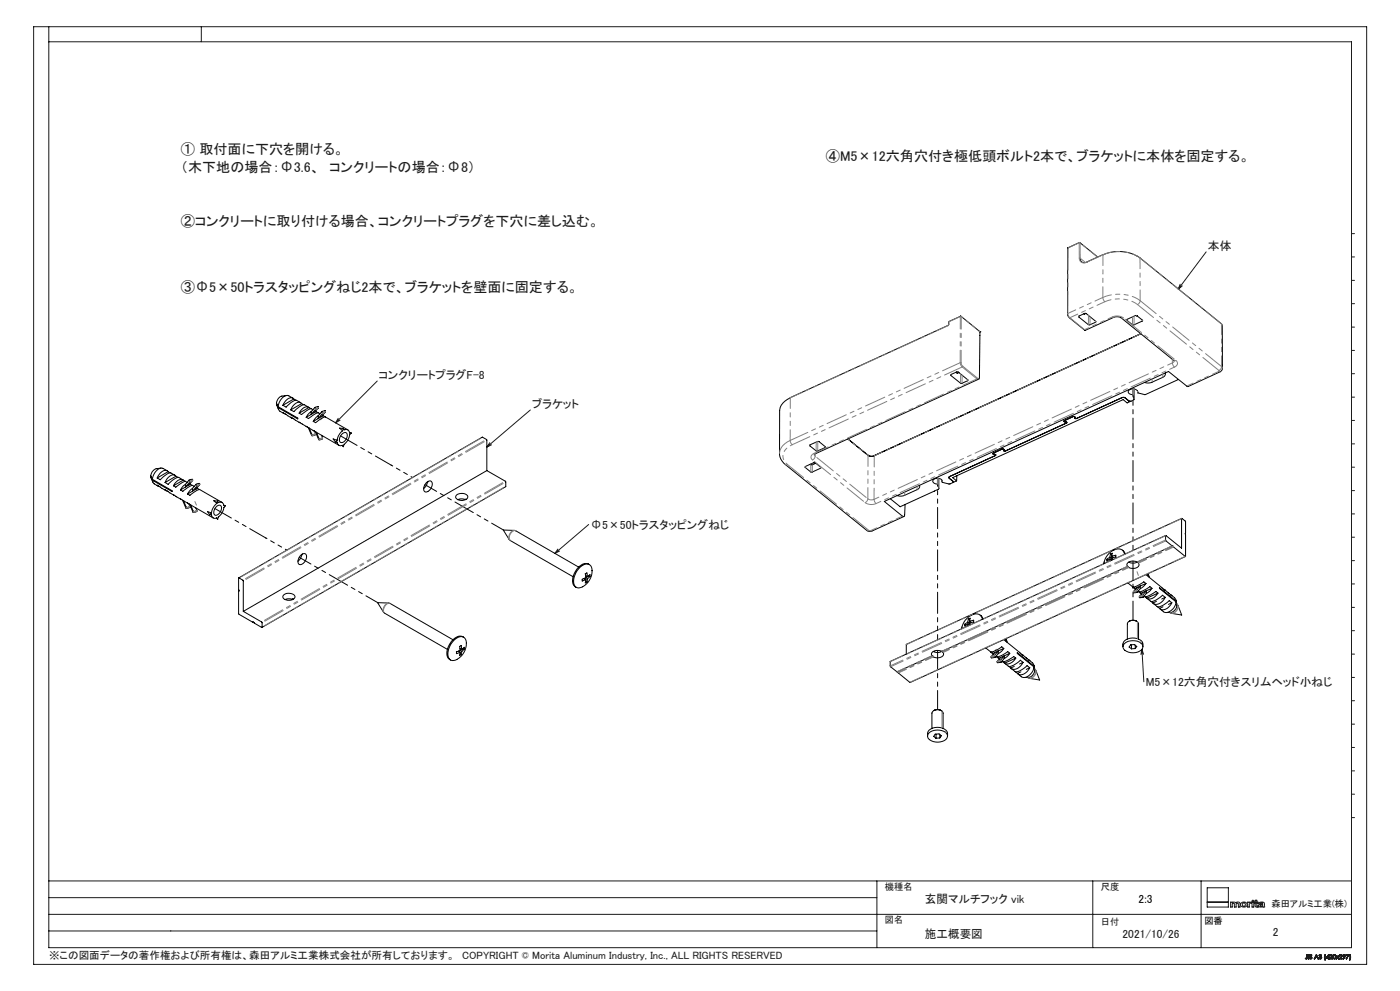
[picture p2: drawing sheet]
<svg xmlns="http://www.w3.org/2000/svg" width="420mm" height="297mm" viewBox="0 0 420 297" stroke-linecap="round" stroke-linejoin="round" font-family="sans-serif">
<g fill="none" stroke="#191924" stroke-width=".3">
<path d="M10.1 8h399.9v281h-399.9zM14.6 8v276h390.8v-271.5h-390.8M60.4 8v4.5M361.8 75.5l-8.3 11.1M405.4 70h1M405.4 77h1M354 85.2l-.5 1.4M354.7 85.7l-1.2 .9M405.4 84h1M405.4 91h1M405.4 98h1M113.2 114.2l-12.5 12.5"/>
<path d="M405.4 105h1M405.4 112h1M405.4 119h1M101.5 125.4l-.8 1.3M102 125.9l-1.3 .8M146.9 132.7l-.9 1.3M147.5 133.3l-1.5 .7M159.1 122.9l-13.1 11.1M405.4 126h1M405.4 133h1M176.6 157.2l-10.1 8.6M405.4 140h1"/>
<path d="M405.4 147h1M405.4 154h1M167.4 164.6l-.9 1.2M167.9 165.2l-1.4 .6M405.4 161h1M405.4 168h1M405.4 175h1M342.6 194.6l.5 9.7M342.6 194.6l.5 1.5M342.6 194.6l-.3 1.5M405.4 182h1M405.4 189h1"/>
<path d="M405.4 196h1M405.4 203h1M405.4 210h1M405.4 217h1M405.4 224h1M405.4 231h1M405.4 238h1M405.4 245h1M14.6 279h248.5M14.6 274h390.8M14.6 269h248.5M14.6 264h390.8"/>
<path d="M263.1 264v20M327.8 264v20M360.3 264v20M362.2 270.4h6.3M362.2 266.1h6.3v5.7h-6.3zM369.2 270.4h.5v.1l.5-.2 .5 .3a.75 .75 0 0 1 1.3 .2v1h-.5v-.9a.34 .34 0 0 0-.4-.3 .34 .34 0 0 0-.3 .4v.8h-.5v-.9a.32 .32 0 0 0-.3-.3 .32 .32 0 0 0-.3 .4v.8h-.5zM372.4 270.6a.94 .94 0 0 1 1.2-.2 .94 .94 0 0 1 .3 1.2 .94 .94 0 0 1-1.2 .3 .94 .94 0 0 1-.3-1.3zM374.3 270.4h.5v.1l.7-.2v.3l-.7 .3v.9h-.5zM375.6 270.4h.5v1.4h-.5zM376.6 269.8h.4v.6h.4v.2h-.4v.9l.4 .1v.3l-.8-.2v-1.1h-.3v-.2h.3zM377.7 270.6a.96 .96 0 0 1 1.1-.2 .96 .96 0 0 1 .5 1.1l.1 .3-.6-.1a.69 .69 0 0 1-.8 .2 .69 .69 0 0 1-.4-.7l.3-.2a.65 .65 0 0 0 .9-.4l-1.2 .2zM378 271.3l.8-.2a.44 .44 0 0 1-.3 .5 .44 .44 0 0 1-.5-.2z"/>
<path d="M391.7 287.2l-.1 .1M392.1 286.9l-.2 .4-.2-.1M392.1 286.9l-.1 .4-.3-.1M392.1 286.9v-.8l.1 .8M392.2 286.9v.4h-.6M392.2 286.9l-.2 .5-.4-.1M392.5 286.1l.2 1.3zM392.9 287.1h-.1M393.5 286.4l-.4-.1 .5 .9-.4 .2-.4-.3M393.5 286.4l-.4-.2 .1 .4a.41 .41 0 0 1 .3 .6 .41 .41 0 0 1-.7-.1M393.6 286.3l-.5-.2-.2 .2 .6 .8-.4 .2-.2-.2M393.6 286.3l-.6-.1-.1 .3 .6 .6-.3 .2-.3-.2"/>
<path d="M393.6 286.3l-.1 .1M394.9 286.1l.6 1.3-.3-.5h-.6l-.3 .5zM394.9 286.4l.2 .4h-.4zM395.6 287h.2M395.7 286.4l.5-.3 .3 .8-.4 .5-.4-.1-.1-.3M395.7 286.4l.3-.3a.32 .32 0 0 1 .4 .1 .32 .32 0 0 1-.1 .5 .42 .42 0 0 1 0 .7 .42 .42 0 0 1-.7-.4M395.7 286.4h.1M395.8 286.4l.3-.2 .2 .1-.3 .3M395.8 286.4l.2-.2 .3 .1-.3 .3M396 286.7l.3 .1v.4l-.3 .1-.2-.3M396 286.7h.1a.3 .3 0 0 1 .3 .4 .3 .3 0 0 1-.3 .2 .3 .3 0 0 1-.3-.3M396 286.6v.1"/>
<path d="M397.5 287.7h.1M397.5 286.1l-.2 .7 .2 .9M397.5 286.1l-.2 .6 .2 1M397.5 286.1h.2M397.7 286.1l-.2 .6 .1 1M398.5 286.4v.5h-.4zM398.6 286.1h.1M398.6 286.1l.1 1-.2 .3v-.3h-.7zM398.9 286.5l.2-.4 .5 .1 .1 .3-.2 .4M398.9 286.5a.42 .42 0 0 1 .6-.3 .42 .42 0 0 1 0 .7M398.9 286.5h.1M399 286.5l.2-.3h.3l.1 .3-.3 .3"/>
<path d="M399 286.5a.3 .3 0 0 1 .4-.3 .3 .3 0 0 1 .1 .5l-.2 .1M399.3 286.8l-.4 .6h.8l-.6-.1 .4-.4M400 286.2h.6v1.1a.61 .61 0 0 1-.8-.3 .61 .61 0 0 1 .2-.8zM401.8 286.5l.2-.4 .5 .1 .1 .3-.2 .4M401.8 286.5a.43 .43 0 0 1 .6-.4 .43 .43 0 0 1 0 .8M401.8 286.5h.1M401.9 286.5l.2-.3h.3l.1 .3-.3 .3M401.9 286.5a.29 .29 0 0 1 .4-.3 .29 .29 0 0 1 .1 .5l-.2 .1M402.2 286.8l-.5 .6M402.4 286.9l-.4 .4 .6 .1h-1.1l-.3-.4-.4 .4 .4-.5-.4-.4 .4 .3 .5-.3-.4 .4 .4 .5M403 286.3h.4v.4h-.4zM403.3 286.8l-.5-.3 .4-.4 .4 .2-.1 .5"/>
<path d="M403.3 286.8a.39 .39 0 0 1-.4-.5 .39 .39 0 0 1 .6-.2 .39 .39 0 0 1 0 .6v.1M403.3 286.8l-.3 .6 .5-.6M403.9 286.1h.8l-.7 1.3 .5-1.2zM404.8 287.7h.2M404.9 286.1l.1 1-.2 .6M404.9 286.1h.1M405 286.1l.2 1.1-.2 .5M405 286.1l.2 1-.2 .6"/>
<circle cx="373.2" cy="271.1" r=".5"/>
<circle cx="375.9" cy="270" r=".24"/>
<circle cx="400.3" cy="286.8" r=".46"/>
</g>
<path d="M96.2 125.8l.5-.5M58.5 150.3l.4 1.1M341.5 172.5l-.4-1.2M298.9 194.6l-.4 .5" fill="none" stroke="#808080" stroke-width=".3" stroke-dasharray="30.5 1.3 1.3 1.3"/>
<g fill="none" stroke="#000" stroke-width=".3">
<path d="M320.3 74.3v19.9l.5 1 4.6 3.8M320.3 74.3l3.6-1.6 5.4 4.3M320.3 74.3h.1M324.1 77.4a1.31 1.31 0 0 0 .7 1.2 1.31 1.31 0 0 0 1.4-.1M341.1 76.8a11.7 11.7 0 0 0-10.1-.5l-4.9 2.2M341.2 76.8l25.3 20.3 .2 13.3-.4 .8-9.9 4.6-5.8-4.5-85.3 39 5.4 4.4a.39 .39 0 0 0 .5 .1 .39 .39 0 0 0 .2-.5l.1-3.1M288.2 94.8l-3.5 1.6-.3 1.1-47.3 21.7M288.2 94.8l.2 .1M288.2 94.8l-.1 .1M288.3 94.8l5.7 4.6M294 99.4l-.2 13.8-.2 .4h-.5M294 99.4h.1"/>
<path d="M323.7 94.7l2.1-.8 3 2.5-2.2 1-3-2.4zM325.4 98.8l.1 .2 8.8-4h1.6l16.2 13.1M325.8 93.9l-.6 .1M338.1 95.7l2.8-1.2 1.9 1.7-2.9 1.2-1.8-1.4zM341.1 94.7l-.1 .2 .2-.1M86 118.5l-1.4 .2a2.38 2.38 0 0 0-1.7 2.1l.5 1.1M87.8 119.3l-1.2-.7a2.68 2.68 0 0 0-3 2.3l-.2 1M88.1 119.6a1.77 1.77 0 0 0-2.7 .9l-.5 1M88.1 119.6l.6 .3M88.1 119.6l-3.2 1.9M237.1 119.2a4.8 4.8 0 0 0-3.2 3.9v13.2a4.4 4.4 0 0 0 1.7 2.9l24.8 20h1.1l9.7-4.4M237.1 119.2h.1"/>
<path d="M285.3 112.3l2.1-.9 3 2.6-2.1 .9-3-2.4zM286.8 111.6l.4 .3 .5-.2M293.6 113.6l-49.3 22.7M340.3 116.6v3.1M341.3 117.2v.4M342.2 100l-79.9 36.6M342.3 100l-80 36.6M349.5 111.8v.7l-.7 .6-3.5 1.6-1.9-.1M352.1 108.1l.1 .1M352.1 108v.1M353.5 113.7l-10 4.6-2.2-.7a1.45 1.45 0 0 0-1.4-1.1 1.45 1.45 0 0 0-1.4 1 1.34 1.34 0 0 0 1.4 .8l.4 1.4-1.1 .6M82.9 121.1l.7 1.6"/>
<path d="M82.9 121.1l.5 1.1M83 121l-.1 .1M83.4 122.2l.5 1 1.3 .7M83.4 121.9l5.9 3.4v.3l-5.9-3.4M85.5 124l-.6-.4 2.6 1.7M87.9 125.4l-.7-.4 2.7 1.6M90 126.7l-.3-.2 2.3 1.4M90.2 120.7l-1.2-.7a4.4 4.4 0 0 0-3.2 2l-.9-.5M90.5 121a1.47 1.47 0 0 0-2.4 .4l-.9 1.4M90.5 121l.6 .3M90.5 121l-3.3 1.8M92.1 127.9l-.2-.1 2.2 1.3"/>
<path d="M92.5 128.1l1.2 2.5 .1-.1-1.1-2.2M92.5 122l-1.2-.7a5.3 5.3 0 0 0-3.1 2.1l-1-.6M92.7 122.1a2.05 2.05 0 0 0-2.7 1.3l-.3 .4M92.7 122.1l.6 .4M92.7 122.1l-3 1.7M93.3 123.4l-1 .9-.4 .8M93.3 123.4v.8M93.3 124.2l-1.4 .9M93.9 122.8a1.6 1.6 0 0 0-2.2 .5l-1.2 .9-.8-.4M94 126.3l.7 .4 1.9-1.4 1-.3 6.8 3.8M94.3 129.2l-.3-.2 7.7 4.5M94.3 123.6l-1 .6"/>
<path d="M94.3 129.2l.4 1.1-1.1 .3M94.4 122.2l1-.3 .1 .3M94.4 122.2l.3 .5-1.4 1.5M94.4 122.2l-1.1 1.2M94.6 129.3l1 2.4 .2 .1-.9-2.3M94.7 123.2l.1 .2M94.7 123.2v.1M94.8 123.4l.6 .3M94.8 123.4l-.5 .2M95.5 124.6l-.7 .5-.8 1.2M95.5 122.2h.1M95.5 124.6v.8"/>
<path d="M95.5 125.4l-1.5 .9M95.5 122.2l-1.2 1.4M95.5 122v.2M96 124a1.69 1.69 0 0 0-2.2 .5l-1.2 .9-.7-.3M96.4 124.9l-.9 .5M96.4 130.5l.4 .9M96.5 123.4l1.1-.3v.3M96.5 123.4l.3 .5-1.3 1.5M96.5 123.4l-1 1.2M96.7 131.5l-1 .3M96.8 131.4l-.1 .1M96.8 124.5l.1 .1"/>
<path d="M96.9 124.6l.6 .3M96.9 124.6l-.5 .3M97.6 123.4l-1.2 1.5M97.6 123.3v.1M100.6 132.5h.5a1.08 1.08 0 0 0 1.7 1l.2 .4M101.1 131.9l-1.2-.4 .7 1M101.1 131.9l-.5 .6M102.6 130.1a.89 .89 0 0 1 1.3-.4 .89 .89 0 0 1 .2 1.3 1.56 1.56 0 0 1-2.1 1.4v-1.3zM102.7 133.5l.3 .4M102.8 129.1a4.4 4.4 0 0 0-1.7 2.8M103 128.4l.2 .4a1.09 1.09 0 0 1 1.7 1h.5M103 128.4l-1.2-.1 1 .8"/>
<path d="M103 128.4l-.2 .7M104.8 129.6l.6 .2M105.4 129.8l-.5 .5a4.2 4.2 0 0 1-1.7 2.9l-.2 .7M241.5 139.9l2.9-1.3 1.9 1.7-2.8 1.2zM242.9 133.4l2.7-1.1 2.1 1.7-2.8 1.2zM244.4 138.6l.3 .3M244.7 138.9l-1.1 .4-.5-.2M244.7 138.8v.1M254.4 131.5l6 5M260.4 136.5l.9 .3 1-.2M260.4 136.5l1 .3 .9-.2M339.2 120.3l-.5-.1-1.3-1.1h-.7l-13.9 6.3a.35 .35 0 0 1-.4-.1 .35 .35 0 0 1 0-.4l-.5-.1-2.7 1.4 .2 .2h.5v.4l-18.3 8.4-.5-.2a.3 .3 0 0 0 0-.4 .3 .3 0 0 0-.5 0l-2.7 1.3 .1 .2 .7 .1v.3l-13.9 6.3-.1 .5 1.3 1.1-.1 .2"/>
<path d="M339.2 120.3l-1.1 .5-1.2-1-51.1 23.4 1.2 .9M45.2 142.9l.7 1.6M45.2 142.9l.5 1M45.3 142.8l-.1 .1M45.7 143.9l.4 1 1.3 .8M45.7 143.6l5.9 3.5v.2l-5.9-3.4M47.8 145.8l-.6-.4 2.6 1.7M48.3 140.3l-1.5 .2a2.51 2.51 0 0 0-1.6 2.1l.5 1M50.1 141.1l-1.2-.7a2.68 2.68 0 0 0-3 2.3l-.2 .9M50.2 147.2l-.7-.4 2.7 1.6M50.4 141.4a1.77 1.77 0 0 0-2.7 .9l-.5 1M50.4 141.4l.6 .3"/>
<path d="M50.4 141.4l-3.2 1.9M52.3 148.5l-.3-.2 2.3 1.3M52.5 142.4l-1.2-.7a4.8 4.8 0 0 0-3.2 2.1l-.9-.5M52.8 142.7a1.47 1.47 0 0 0-2.4 .5l-.9 1.4M52.8 142.7l.6 .3M52.8 142.7l-3.3 1.9M54.4 149.7l-.2-.2 2.2 1.4M54.8 149.9l1.2 2.5 .1-.2-1.1-2.1M54.8 143.8l-1.2-.7a5.2 5.2 0 0 0-3.2 2.1l-.9-.6M55 143.9a2.05 2.05 0 0 0-2.7 1.2l-.3 .5M55 143.9l.6 .3M55 143.9l-3 1.7"/>
<path d="M55.6 145.2l-.6 .4-.8 1.2M55.6 145.2v.8M55.6 146l-1.4 .8M56.2 144.6a1.6 1.6 0 0 0-2.3 .5l-1.2 .9-.7-.4M56.3 148.1l.7 .3 1.9-1.3 1-.4 6.7 3.9M56.6 151l-.3-.2 7.7 4.4M56.6 145.4l-1 .6M56.6 151l.3 1-1 .4M56.7 143.9l.9-.3 .1 .3M56.7 143.9l.2 .6-1.3 1.5M56.7 143.9l-1.1 1.3M56.9 151.1l1 2.4 .2 .1-.9-2.3"/>
<path d="M57 145l.1 .1M57.1 145.1l.6 .4M57.1 145.1l-.5 .3M57.7 146.4l-.6 .5-.8 1.2M57.7 144h.1M57.7 146.4v.8M57.7 147.2l-1.4 .9M57.8 145.5l-1.4 .5-1.5 1.2-.7-.4M57.8 144l-1.2 1.4M57.8 145.5l.5 .3M57.8 143.8v.2M58.7 146.6l-1 .6"/>
<path d="M58.7 152.2l.4 1.1-1.1 .3M58.8 145.2l1-.3 .1 .3M58.8 145.2l.3 .5-1.4 1.5M58.8 145.2l-1.1 1.2M59.1 146.3l.1 .1M59.2 146.4l.6 .3M59.2 146.4l-.5 .2M59.9 145.2l-1.2 1.4M59.9 145v.2M62.9 154.3h.5a1.08 1.08 0 0 0 1.7 .9l.2 .4M63.4 153.7l-1.2-.4 .7 1M63.4 153.7l-.5 .6"/>
<path d="M64.9 155.3l.4 .3M65.1 150.9a4.3 4.3 0 0 0-1.7 2.8M65.1 151.7a.83 .83 0 0 1 1.1-.2 .83 .83 0 0 1 .2 1.1 2.04 2.04 0 0 1-1.9 1.8 1.82 1.82 0 0 1 .6-2.7zM65.3 150.2l.2 .4a1.07 1.07 0 0 1 1.7 .9h.5M65.3 150.2l-1.2-.1 1 .8M65.3 150.2l-.2 .7M67.1 151.4l.6 .1M67.7 151.5l-.5 .6a4.2 4.2 0 0 1-1.7 2.8l-.2 .7M128.1 144.5a.95 .95 0 0 1 1.3-.2 .95 .95 0 0 1 .2 1.3 1.83 1.83 0 0 1-2.3 1.6 2.3 2.3 0 0 1 .8-2.7zM128.4 144.3l-.7 1.5-.6 .6M136.9 148.4a2.44 2.44 0 0 1 3.4 .3 1.72 1.72 0 0 1-2.5 1.2l-.7-.3a.71 .71 0 0 1-.2-1.2zM139.7 149.7l-1.5-.2-.9 .3"/>
<path d="M139.7 149.6h.1M139.7 149.6v.1M146 141v-9.2l-1.3-.8-73.1 42.2M146 141l5.6 3.2 .1 1.7-73.1 42.1M146 141l-73 42.2M154.7 159.1l-3.7-.2 2.1 3.1M154.8 159.1l18.8 10.9M275.8 145.5l.1 .4-.5 .7-4 1.8-1.1 .3-1.2-.2M281.6 143.4v3.1M282.6 144.4l2.1 .7 1.2-.5M282.6 144.4a1.52 1.52 0 0 0-1.2-1.1 1.52 1.52 0 0 0-1.5 .7 1.32 1.32 0 0 0 1.4 1.1l.3 1.5-11.5 5.3-3-2.4M282.6 144v.5"/>
<path d="M287 144.1l-1.1 .5M287.1 142.6l-.1 1.5M354.5 155.4l1.2 .9-.1 10.5-5.9-4.8 .1-1.5 4.7 3.8zM354.5 155.4l-82.6 37.7v2.9M71.6 173.2l1.4 .9v9.1l5.5 3.2 .1 1.7-7-4.2zM85.1 178.3a2.44 2.44 0 0 1 3.4 .4 1.97 1.97 0 0 1-3.3 .8l-.4-.7zM87.8 179.6l-1.4-.1-.9 .2M87.8 179.6h.2M87.8 179.6h.1M90.3 166.3a.95 .95 0 0 1 1.4-.3 .95 .95 0 0 1 .2 1.4 1.88 1.88 0 0 1-2.3 1.6 2.34 2.34 0 0 1 .7-2.7zM90.7 166l-.7 1.5-.6 .7M153.1 162l18.8 10.9"/>
<path d="M173.8 170.2a2.24 2.24 0 0 1 3.5-.5 5 5 0 0 1-3.8 6.5 2.03 2.03 0 0 1-1.3-2.8l.6-1.7zM175.2 173.4l.6 .3M175.5 173.2v.4M175.7 172.6l.5 .3M175.7 174.2l.4 .2M175.8 173.1l-.6 .3a.42 .42 0 0 0-.5 .2 .42 .42 0 0 0 .1 .5l1-.4M175.8 173.7l-.2 1 .5-.3M175.8 173.1l.4 .3M176 172.7l-.2 .2M176.2 172.9l-.1-1.2-.2 .1a.42 .42 0 0 0-.4 .3 .42 .42 0 0 0 .2 .5l.1 .5M176.2 173.4l-.1 1M176.6 172.6l.4 .2"/>
<path d="M176.8 169.2a2.33 2.33 0 0 0-3.2 .8 4.9 4.9 0 0 0-1.4 5.5l.7 .5M177 172.8l-.8 .6M177 172.8v-.6l-.8 .7M332.1 167.6l.3 .3M333 167l-.9 .6M333 167.5l-.9 .6v-.5M333 167.5l.1 .6M333 167.5l.4 .4M333 167l.6 .4M333.1 166l.6-.2-.2 1M333.1 166l-.1 1M333.1 166l.5 .4"/>
<path d="M333.5 166.8l1.3-.4v.2a.42 .42 0 0 1-.2 .5 .42 .42 0 0 1-.5 0 .48 .48 0 0 0-.6 .1 .48 .48 0 0 0 .1 .6M333.5 166.8l.5 .3M333.6 167.5l-.4 .2M333.6 166.8v.4M336.7 164.9l.8 1.1M337.4 166.1a1.97 1.97 0 0 0-3.2-1.3 5.5 5.5 0 0 0-3.1 4.2M338.3 169.8l-55.7 25.4M338.3 174.7l2.4 1.8-.3-.1M338.6 168.5a4 4 0 0 0 2.8 0l.1 .1a1.25 1.25 0 0 1-.3 1.4 2.22 2.22 0 0 1-2.7-.1l-.2-.1M340 177.3l.1 .4 1.1-.3M340 177.3v.2M341 176.1l-1 1.2"/>
<path d="M341 176.1l-.6 .3M341.5 177.2l1 .8-.3-.2 .6-.3M341.8 178.8h.1M341.8 178.8v.2M341.9 178.9v.2l1.1-.2M342.1 175.6l-1.1 1.3 .2 .5M342.1 175.6v.8M342.1 176.4l-.9 1M342.1 175.6l-1.1 .5M342.8 177.5l-1 1.3M343.3 178.6l1.8 1.6a3.9 3.9 0 0 0 3.3-1.5l.4-.3 .8 .6M343.8 174.9l-.8 .9-.9 .6"/>
<path d="M343.8 174.9l-.7-.5-.8 .5a4.1 4.1 0 0 1-2.5 1l.6 .5M343.8 172.2l5.8 4.7-.4-.3M343.8 174.9l-1.7 .7M343.9 177.1l-1.1 1.3 .2 .5M343.9 177.1v.8M343.9 177.9l-.9 1M343.9 177.1l-1.1 .4M344.3 172l.3 .9M344.4 171.9l.4 1.2M345.6 176.3l-.6-.5-2.1 1.3-1.3 .2M345.6 176.3l-.8 .9-.9 .7M345.6 176.3l-1.7 .8"/>
<path d="M347.4 177.8l-.6-.5-.9 .5a3.7 3.7 0 0 1-2.5 1l.6 .5M347.4 177.8a2.63 2.63 0 0 1-3.4 1.5M347.4 177.8l-3.4 1.5M349.4 176.7l2.1 1.8-.3-.2M349.6 179a3 3 0 0 1-3.4 2l-.3-.3M349.6 179l-1.1 .5M349.7 160.5l-82.6 37.7v1.4l2 1.8 10.6-4.8M351.4 178.4a2.6 2.6 0 0 1 1.4 1.8M351.7 163.6l-10.5 4.8a2.57 2.57 0 0 0-3.1 .7l.2 .7M352.8 179.9l.3 1.4M355.6 166.8l-82.5 37.7-3.9-3.2M117 180.9l-3.7-.3 2 3.1 18.9 10.9"/>
<path d="M117.1 180.9l18.8 10.8M136.1 191.9a2.2 2.2 0 0 1 3.5-.4 5 5 0 0 1-3.9 6.5 2.01 2.01 0 0 1-1.3-2.8l.6-1.7zM137.5 195.2l.5 .3M137.8 195v.3M138 194.3l.5 .4M138 196l.4 .2M138 194.9l-1.1 .5v.3a.39 .39 0 0 0 .4 .2 .39 .39 0 0 0 .4-.3l.3-.1M138 195.5l-.1 1 .5-.3M138 194.9l.5 .3M138.3 194.5l-.3 .2M138.5 194.7l-.1-1.2-.5 .2 .1 1.2M138.5 195.2l-.1 1"/>
<path d="M138.9 194.3l.4 .3M139.1 191a2.33 2.33 0 0 0-3.2 .8 5 5 0 0 0-1.4 5.5l.6 .5M139.3 194.6l-.8 .6M139.3 194.6v-.6l-.8 .7M282.6 195.2a2.57 2.57 0 0 0-3.2 .7l.3 .7M282.6 195.2l-1.5 .4-1.1-.3M282.6 195.2l.2 .2a1.02 1.02 0 0 1-.7 1.6l-1.6 .1-.8-.5M289.5 187.1l.3 .3M290.4 186.5l-.9 .6M290.4 187l-.9 .6v-.5M290.4 187v.6M290.4 187l.4 .4"/>
<path d="M290.4 186.5l.5 .4M290.5 185.5l.5-.2-.1 .9M290.5 185.5l-.1 1M290.5 185.5l.4 .4M290.9 186.2l.4-.1a.41 .41 0 0 1 .4-.3 .41 .41 0 0 1 .4 .3v.3l-.5 .1a.62 .62 0 0 0-.7 .8M290.9 187l-.4 .1M290.9 186.2l.5 .4M291 186.3v.4M294.1 184.4l.8 1.1M294.7 185.6a1.97 1.97 0 0 0-3.2-1.3 5.3 5.3 0 0 0-3 4.2M295.7 194.2l2.3 1.8M297.4 196.8v.3"/>
<path d="M297.4 196.8v.4l1.2-.3M297.8 195.9l.3 .1M298.3 196.5l.3 .4M298.4 196.4h.1M298.4 195.6l-1 1.2M298.4 195.6l-.6 .3M298.8 196.7l1.1 .7-.3-.1M299.2 198.3v.2M299.5 195.1v.8M299.5 195.9l-.9 1M299.5 195.1l-1.1 1.3M299.5 195.1l-1.1 .5"/>
<path d="M300.2 197l-1 1.5 1.2-.1M300.2 197l-.6 .3M300.6 198.1l1.9 1.6a4.4 4.4 0 0 0 3.6-1.8l.8 .6M301.1 194.3l-.6-.5-2 1.3-1.3 .3 .6 .5M301.1 194.3l-.7 1-.9 .6M301.1 191.7l7.8 6.3-.4-.3M301.1 194.3l-1.6 .8M301.3 196.6l-1.2 1.3 .3 .5M301.3 196.6v.7M301.3 197.3l-.9 1.1M301.3 196.6l-1.1 .4M301.6 191.4l.3 1"/>
<path d="M301.8 191.4l.4 1.1M302.6 199.7l.6 .5M302.9 195.8l-.9 1.1-.7 .4M302.9 195.8l-.6-.5-1.6 1.1-1.1 .4h-.6l.6 .5M302.9 195.8l-1.6 .8M304.3 199.7l-1.1 .5M304.7 197.2l-.6-.4-1.6 1-1.7 .5 .6 .5M304.7 197.2a2.61 2.61 0 0 1-3.3 1.6M304.7 197.2l-3.3 1.6M306.6 196.1l.3 .3M306.9 198.5l-.3 .6a2.38 2.38 0 0 1-3.4 1.1M306.9 198.5l-1 .5"/>
<path d="M308.8 197.8a2.36 2.36 0 0 1 1.4 1.8M310.2 199.4l.2 1.4M310.2 199.9a3.3 3.3 0 0 1-3.6 3l-1.2-.9M310.2 199.6l-5-4v.3l5 4M310.2 199.9a2.39 2.39 0 0 1-.5 2.5 2.39 2.39 0 0 1-2.5 .7M310.2 199.6v.2M336.9 193.8a2.38 2.38 0 0 1 2.9-2.6 2.45 2.45 0 0 1 3.1 2.6M337.4 192.9a4.1 4.1 0 0 1 5.3 .2 1.57 1.57 0 0 1-1.3 2.3 3.6 3.6 0 0 1-4.5-1.3l.1-.9zM338.2 191.5v-4.6a1.88 1.88 0 0 1 3.4 0v4.6M338.8 186.2l.9-.3 1.3 .3M339.4 193.2v1.2M340.6 194.4h-1.2"/>
<path d="M340.6 194.4l.4-.7-.7-.5h-1.1l-.5 .7 .7 .5M340.6 193.4v1M345.3 180.2l.6 .5M346.9 180.2l-1 .5M347.3 181.9l.6 .4M348.9 181.9l-1 .4M350.9 183.5l.6 .3M351.5 180.7l-.3 .6a2.4 2.4 0 0 1-3.3 1M351.5 180.7l-.7-.7a4.6 4.6 0 0 1-3.7 1.8l-1.1-.9M351.5 180.7l-1 .4M352.8 180.2l-5-4.1v.3l5 4M352.8 180.4a3.3 3.3 0 0 1-3.5 3.1l-1.2-1"/>
<path d="M352.8 180.4a2.41 2.41 0 0 1-.4 2.5 2.41 2.41 0 0 1-2.6 .7M352.8 180.2l.1 .1M353 181.3h.1M353.1 181l1.4 3.3-3-.5M278.7 219.6a4.1 4.1 0 0 1 5.3 .3 1.57 1.57 0 0 1-1.2 2.3 3.6 3.6 0 0 1-4.5-1.3l.1-.9zM279.6 218.3v-4.6a1.88 1.88 0 0 1 3.3 0v4.6M280.2 212.9l.9-.2 1.2 .2M304.6 201.3l.6 .5M306.3 201.4l-1.1 .4M308.3 203.1h.1M308.9 200.1l-.8-.6-.7 .6a3.3 3.3 0 0 1-2.9 1.2l-1.1-.9M308.9 200.1l-.3 .6a2.38 2.38 0 0 1-3.4 1.1"/>
<path d="M308.9 200.1l-1 .5M310.4 200.5l.4 .5M310.4 200.8h.1M310.8 200.9l1.1 2.9-3.5-.7M278.3 220.6a2.33 2.33 0 0 1 2.8-2.6 2.86 2.86 0 0 1 3.2 1.8v.8M280.8 220v1.3M281.9 221.2l-1.1 .1M281.9 221.2l.5-.7-.7-.5h-1.1l-.5 .7 .7 .6M281.9 220.2v1"/>
</g>
<path d="M117.3 139.4l6.5 3.7M79.6 161.2l6.5 3.7" fill="none" stroke="#000" stroke-width=".3" stroke-dasharray="6.3 1.3 1.3 1.3 1.3 1.3" stroke-dashoffset="5.8"/>
<path d="M127.5 145.2l23.5 13.6M89.8 167l23.5 13.6" fill="none" stroke="#000" stroke-width=".3" stroke-dasharray="6.3 1.3 1.3 1.3 1.3 1.3" stroke-dashoffset="2.3"/>
<path d="M117.6 139.5l-15.4-8.9M79.8 161.3l-15.3-8.9M339.9 185.8v-17.7M281.3 212.6v-17.7" fill="none" stroke="#000" stroke-width=".3" stroke-dasharray="6.3 1.3 1.3 1.3 1.3 1.3" stroke-dashoffset=".7"/>
<g fill="none" stroke="#808080" stroke-width=".3" stroke-dasharray="6.3 1.3 1.3 1.3 1.3 1.3">
<path d="M323.8 72.8l-3.4 1.5M323.8 72.8h.2M323.8 77.4v-4.6M323.8 77.4h.3M323.8 72.7v.1M324 72.7v.1M324 72.8l.1 4.6M324.1 77.4l1.6 1.3M326.1 78.6a1.42 1.42 0 0 1-1.6 .1 1.42 1.42 0 0 1-.7-1.3M326.1 78.6v-.1M330.9 76.4l-4.8 2.2M330.9 76.4v-.1"/>
<path d="M342 77.3v-.1M284.4 97.6l.3-.4M284.4 97.5v.1M284.7 97.2l-.1 .1M284.7 96.4v.8M284.7 96.4v-.1M284.7 96.4l-.1 .1M288.1 94.9l-3.4 1.5M320.4 93.9l.6 1.3M320.4 93.9l-.1 .1M321 95.2l4.4 3.6M321 95.2h-.2"/>
<path d="M323.7 94.7v.3M326.5 97.3v-2.8M327 94.9v2.4M328.7 96.6v-.4M330.9 89.1l.6 1.3M333.7 95a3.4 3.4 0 0 1 3.3 .3M333.7 95l.4 .1M337 95.3l-.6-.1M338.1 95.7v.3M339.7 97.3l.1-2.3M340.2 94.7v2.7M341 94.8v-.2"/>
<path d="M342 90.1l-.2 .7-.6 .5M342.7 96.2v-.3M366.4 97.1v-.1M366.7 97.5l-.3-.4M237.1 119.2v-.1M285.3 112.2v.3M288.2 114.8v-2.8M288.3 108.7l.5 1M288.3 108.7h-.2M288.6 112.4v2.5M288.7 110l.1-.3M288.7 110l-.6-1.3"/>
<path d="M288.8 109.7l4.8 3.9M290.3 114.1v-.4M293.1 113.6l-4.4-3.6M339.8 116.5v1.8M340 116.5v1.9M340.3 119.6v-3M341.3 117.2v.4M345.6 113.6v.9M348.8 113.1v-1M351.7 108.8l.6-.7M351.7 108.8v-1.2M352.3 110l-.6-1.2"/>
<path d="M352.8 108a1.11 1.11 0 0 1 .4 1.2 1.11 1.11 0 0 1-.9 .8M352.8 108h-.6M365.6 111.3l.1-.3M366 111.4l-.4-.1M366.5 109.9l-.3 .6-.5 .5M366.5 109.9l.2 .5M93.6 130.5v-.4M93.8 130.4l.8-.5M93.9 130.4h.1M93.9 130.4l.8-.2M94.7 122.6l.8-.4M94.7 130l-.8 .4"/>
<path d="M95.5 122.2l-.8 .2M95.5 122.2h.1M95.5 122.2l-.9 .5M95.7 131.8v-.4M95.9 131.6l.9-.5M96 131.7h.1M96 131.7l.8-.3M96.8 123.8l.8-.4M96.8 131.2l-.8 .5M97.6 123.4l-.8 .2M97.6 123.4h.1M97.6 123.4l-.8 .5"/>
<path d="M233.9 135.9a4.5 4.5 0 0 1 3.2-3.9M236.3 139.2h-.7M237.7 133.3l-.6-1.3M241.6 139.8v.3M243 133.3v.3M243.7 139.3v2.2M243.8 137.9a1.11 1.11 0 0 1-.5-1.2 1.11 1.11 0 0 1 .9-.8M243.8 137.9l.5-.5 .3-.7M244.2 135.9l.4 .1M244.3 136.2l.3 .5M244.6 136v.7M244.9 135.1v-2.6"/>
<path d="M245.3 132.3v2.8M247.5 134.1v-.3M260.4 136.4h.1M262.3 136.6h.1M55.9 152.3v-.4M56 152.1l.9-.5M56.2 152.2h.1M56.2 152.2l.8-.2M57 144.4l.8-.5M57 151.7l-.8 .5M57.8 143.9l-.8 .3M57.8 143.9h.1"/>
<path d="M57.8 144l-.9 .5M58 153.5v-.4M58.2 153.4l.8-.5M58.3 153.4h.1M58.3 153.4l.8-.2M59.1 145.6l.8-.4M59.1 153l-.8 .4M59.9 145.1l-.8 .3M59.9 145.2v-.1M59.9 145.2l-.9 .5M154.8 159.1a1.95 1.95 0 0 0-2 2.1M243.2 141.4v-2.1"/>
<path d="M246.2 140.3v-.3M259.6 150.6l.5-.4 .3-.7M260.4 149.5a1.91 1.91 0 0 0 1.8 .2M260.7 159h.5M260.7 159h-.6M261.2 159l.4 .2M262.8 150.9a3.4 3.4 0 0 1-3.2-.3M262.8 150.9l-.6-1.2M271.4 147.5v.9M275.1 146.7v-.9M281.2 143.3v1.8M281.4 143.3v1.9"/>
<path d="M281.7 146.4v-3.1M282.7 144v.4M152.6 161.1a2.23 2.23 0 0 1 1.7-2.2M152.7 161.6l-.1-.5M152.8 161.2l.3 .8M340 177.3l1-.4M340.1 177.4l.9-.2M340.1 177.4h.1M341 176.9l-.9 .5M341.8 178.8l1-.5M341.9 178.8l.9-.2M341.9 178.8h.1"/>
<path d="M342.8 178.4l-.9 .4M114.9 182.8a2.23 2.23 0 0 1 1.7-2.1M115 183.4l-.1-.6M115 183l.4 .7M117.1 180.8a1.95 1.95 0 0 0-2.1 2.2M297.4 196.8l1-.4M297.5 196.8l.9-.2M297.5 196.8h.1M298.4 196.4l-.9 .4M299.2 198.3l1-.5M299.3 198.3l.9-.2M299.3 198.3h.1"/>
<path d="M300.2 197.9l-.9 .4M341.2 191.4v-5.1M342.3 192.7v-.8M351 183.6a1.84 1.84 0 0 0 1.9-.6 1.84 1.84 0 0 0 .2-2M353.4 181.5a2.05 2.05 0 0 1-1.9 2.3M282.6 218.2v-5.1M283.7 219.5v-.8M308.4 203.1a1.84 1.84 0 0 0 1.8-.7 1.84 1.84 0 0 0 .3-1.9M310.8 200.9a2.05 2.05 0 0 1-1.9 2.4"/>
</g>
<path d="M71.7 173.2l73.1-42.2M72.9 173.9l73-42.2M73 174.1l73.1-42.2M78.5 186.4l73.1-42.2M78.7 186.6l73-42.2M78.7 187.9l73-42.1" fill="none" stroke="#808080" stroke-width=".3" stroke-dasharray="6.3 1.3 1.3 1.3 1.3 1.3" stroke-dashoffset="-.9"/>
<path d="M339.9 116.5v.9M281.3 143.3v.9M280.4 212.8l.7-.2 1 .2" fill="none" stroke="#000" stroke-width=".3" stroke-dasharray="6.3 1.3 1.3 1.3 1.3 1.3"/>
<path d="M339.9 165v-47.6M281.3 191.7v-47.5" fill="none" stroke="#000" stroke-width=".3" stroke-dasharray="6.3 1.3 1.3 1.3 1.3 1.3" stroke-dashoffset="4.8"/>
<path d="M342 77.3a11.6 11.6 0 0 0-11.1-.9M330.9 89.1a11.8 11.8 0 0 1 11.1 1M341.1 168.4l10.6-4.8M341.4 168.5l10.6-4.8M341.5 168.6l10.5-4.8M341.6 168.8l10.5-4.9M269.1 201.3l10.5-4.8M269.4 201.5l10.5-4.9M269.4 201.6l10.6-4.9M269.5 201.7l10.6-4.8" fill="none" stroke="#808080" stroke-width=".3" stroke-dasharray="6.3 1.3 1.3 1.3 1.3 1.3" stroke-dashoffset="3.7"/>
<path d="M341.2 91.3a10.3 10.3 0 0 0-9.7-.9" fill="none" stroke="#808080" stroke-width=".3" stroke-dasharray="6.3 1.3 1.3 1.3 1.3 1.3" stroke-dashoffset="4.4"/>
<path d="M342 77.3v12.8M330.9 89.1v-12.7M237.1 119.2v12.8M366.5 109.9l-.1-12.8" fill="none" stroke="#808080" stroke-width=".3" stroke-dasharray="6.3 1.3 1.3 1.3 1.3 1.3" stroke-dashoffset="3.1"/>
<path d="M342 90.1l24.5 19.8M366.4 97.1l-24.4-19.8M365.7 111l-24.5-19.7M236.3 139.2l24.4 19.8" fill="none" stroke="#808080" stroke-width=".3" stroke-dasharray="6.3 1.3 1.3 1.3 1.3 1.3" stroke-dashoffset=".2"/>
<path d="M356 115.7l9.6-4.4M261.2 159l9.6-4.3M282.5 195.2l55.7-25.5M282.8 195.3l55.7-25.4M282.9 195.4l55.7-25.4M282.9 195.5l55.8-25.4" fill="none" stroke="#808080" stroke-width=".3" stroke-dasharray="6.3 1.3 1.3 1.3 1.3 1.3" stroke-dashoffset="4.3"/>
<path d="M237.7 133.3a3.4 3.4 0 0 0-2 5.4l.6 .5" fill="none" stroke="#808080" stroke-width=".3" stroke-dasharray="6.3 1.3 1.3 1.3 1.3 1.3" stroke-dashoffset="5.7"/>
<path d="M288.7 110l-51 23.3M237.1 132l51-23.3" fill="none" stroke="#808080" stroke-width=".3" stroke-dasharray="6.3 1.3 1.3 1.3 1.3 1.3" stroke-dashoffset=".5"/>
<path d="M244.2 135.9l48.9-22.3" fill="none" stroke="#808080" stroke-width=".3" stroke-dasharray="6.3 1.3 1.3 1.3 1.3 1.3" stroke-dashoffset="1.7"/>
<path d="M337 95.3l15.8 12.7M244.6 136.7l15.8 12.8M259.6 150.6l-15.8-12.7" fill="none" stroke="#808080" stroke-width=".3" stroke-dasharray="6.3 1.3 1.3 1.3 1.3 1.3" stroke-dashoffset="-.6"/>
<path d="M352.3 110l-89.5 40.9M262.2 149.7l89.5-40.9" fill="none" stroke="#808080" stroke-width=".3" stroke-dasharray="6.3 1.3 1.3 1.3 1.3 1.3" stroke-dashoffset="4.8"/>
<path d="M325.4 98.8l8.3-3.8" fill="none" stroke="#808080" stroke-width=".3" stroke-dasharray="6.3 1.3 1.3 1.3 1.3 1.3" stroke-dashoffset="4.9"/>
<path d="M320.4 93.9l10.5-4.8M331.5 90.4l-10.5 4.8" fill="none" stroke="#808080" stroke-width=".3" stroke-dasharray="6.3 1.3 1.3 1.3 1.3 1.3" stroke-dashoffset="3.8"/>
<path d="M320.4 74.3v19.6" fill="none" stroke="#808080" stroke-width=".3" stroke-dasharray="6.3 1.3 1.3 1.3 1.3 1.3" stroke-dashoffset="-.3"/>
<path d="M329.3 77l-5.3-4.2" fill="none" stroke="#808080" stroke-width=".3" stroke-dasharray="6.3 1.3 1.3 1.3 1.3 1.3" stroke-dashoffset="3.4"/>
<path d="M284.4 97.6l-47.3 21.6M288.4 94.9l-.1 13.8M288.1 108.7v-13.8" fill="none" stroke="#808080" stroke-width=".3" stroke-dasharray="6.3 1.3 1.3 1.3 1.3 1.3" stroke-dashoffset="2.6"/>
<path d="M294 99.4l-5.6-4.5" fill="none" stroke="#808080" stroke-width=".3" stroke-dasharray="6.3 1.3 1.3 1.3 1.3 1.3" stroke-dashoffset="5.9"/>
<path d="M262.3 136.6l-.1 13.1M260.4 149.5v-13.1" fill="none" stroke="#808080" stroke-width=".3" stroke-dasharray="6.3 1.3 1.3 1.3 1.3 1.3" stroke-dashoffset="3"/>
<path d="M342.3 100l-80 36.6" fill="none" stroke="#808080" stroke-width=".3" stroke-dasharray="6.3 1.3 1.3 1.3 1.3 1.3" stroke-dashoffset="3.6"/>
<path d="M260.4 136.4l-6-4.9" fill="none" stroke="#808080" stroke-width=".3" stroke-dasharray="6.3 1.3 1.3 1.3 1.3 1.3" stroke-dashoffset="5.6"/>
<path d="M267.1 199.6l82.6-37.8M267.1 198.3l82.6-37.8M267.2 199.8l82.6-37.7M271.9 193.2l82.6-37.8M273 204.5l82.6-37.8" fill="none" stroke="#808080" stroke-width=".3" stroke-dasharray="6.3 1.3 1.3 1.3 1.3 1.3" stroke-dashoffset="2.2"/>
<g font-size="4.2" fill="#191924">
<text x="54.3" y="46.3">① 取付面に下穴を開ける。</text>
<text x="54.3" y="51.5">（木下地の場合：Φ3.6、　コンクリートの場合：Φ8）</text>
<text x="247.8" y="48.2">④M5×12六角穴付き極低頭ボルト2本で、ブラケットに本体を固定する。</text>
<text x="54.3" y="67.7">②コンクリートに取り付ける場合、コンクリートプラグを下穴に差し込む。</text>
<text x="54.3" y="87.6">③Φ5×50トラスタッピングねじ2本で、ブラケットを壁面に固定する。</text>
</g>
<g font-size="3.5" fill="#191924">
<text x="362.4" y="74.9">本体</text>
<text x="113.7" y="113.6">コンクリートプラグF-8</text>
<text x="159.6" y="122.4">ブラケット</text>
<text x="177.1" y="158.4">Φ5×50トラスタッピングねじ</text>
<text x="343.7" y="205.5">M5×12六角穴付きスリムヘッド小ねじ</text>
<text x="277.5" y="270.7">玄関マルチフック vik</text>
<text x="277.5" y="281.3">施工概要図</text>
<text x="336.8" y="281.3">2021/10/26</text>
<text x="381.8" y="280.7">2</text>
</g>
<text font-size="3.5" x="341.6" y="270.7">2:3</text>
<text font-size="3.2" fill="#191924" x="14.7" y="287.5">※この図面データの著作権および所有権は、森田アルミ工業株式会社が所有しております。　COPYRIGHT © Morita Aluminum Industry, Inc., ALL RIGHTS RESERVED</text>
<g font-size="2.8" fill="#191924">
<text x="265.5" y="266.8">機種名</text>
<text x="330.3" y="266.6">尺度</text>
<text x="381.4" y="271.7">森田アルミ工業(株)</text>
<text x="265.5" y="276.8">図名</text>
<text x="330.3" y="277.3">日付</text>
</g>
<text font-size="2.8" x="361.3" y="276.9">図番</text>
</svg>
